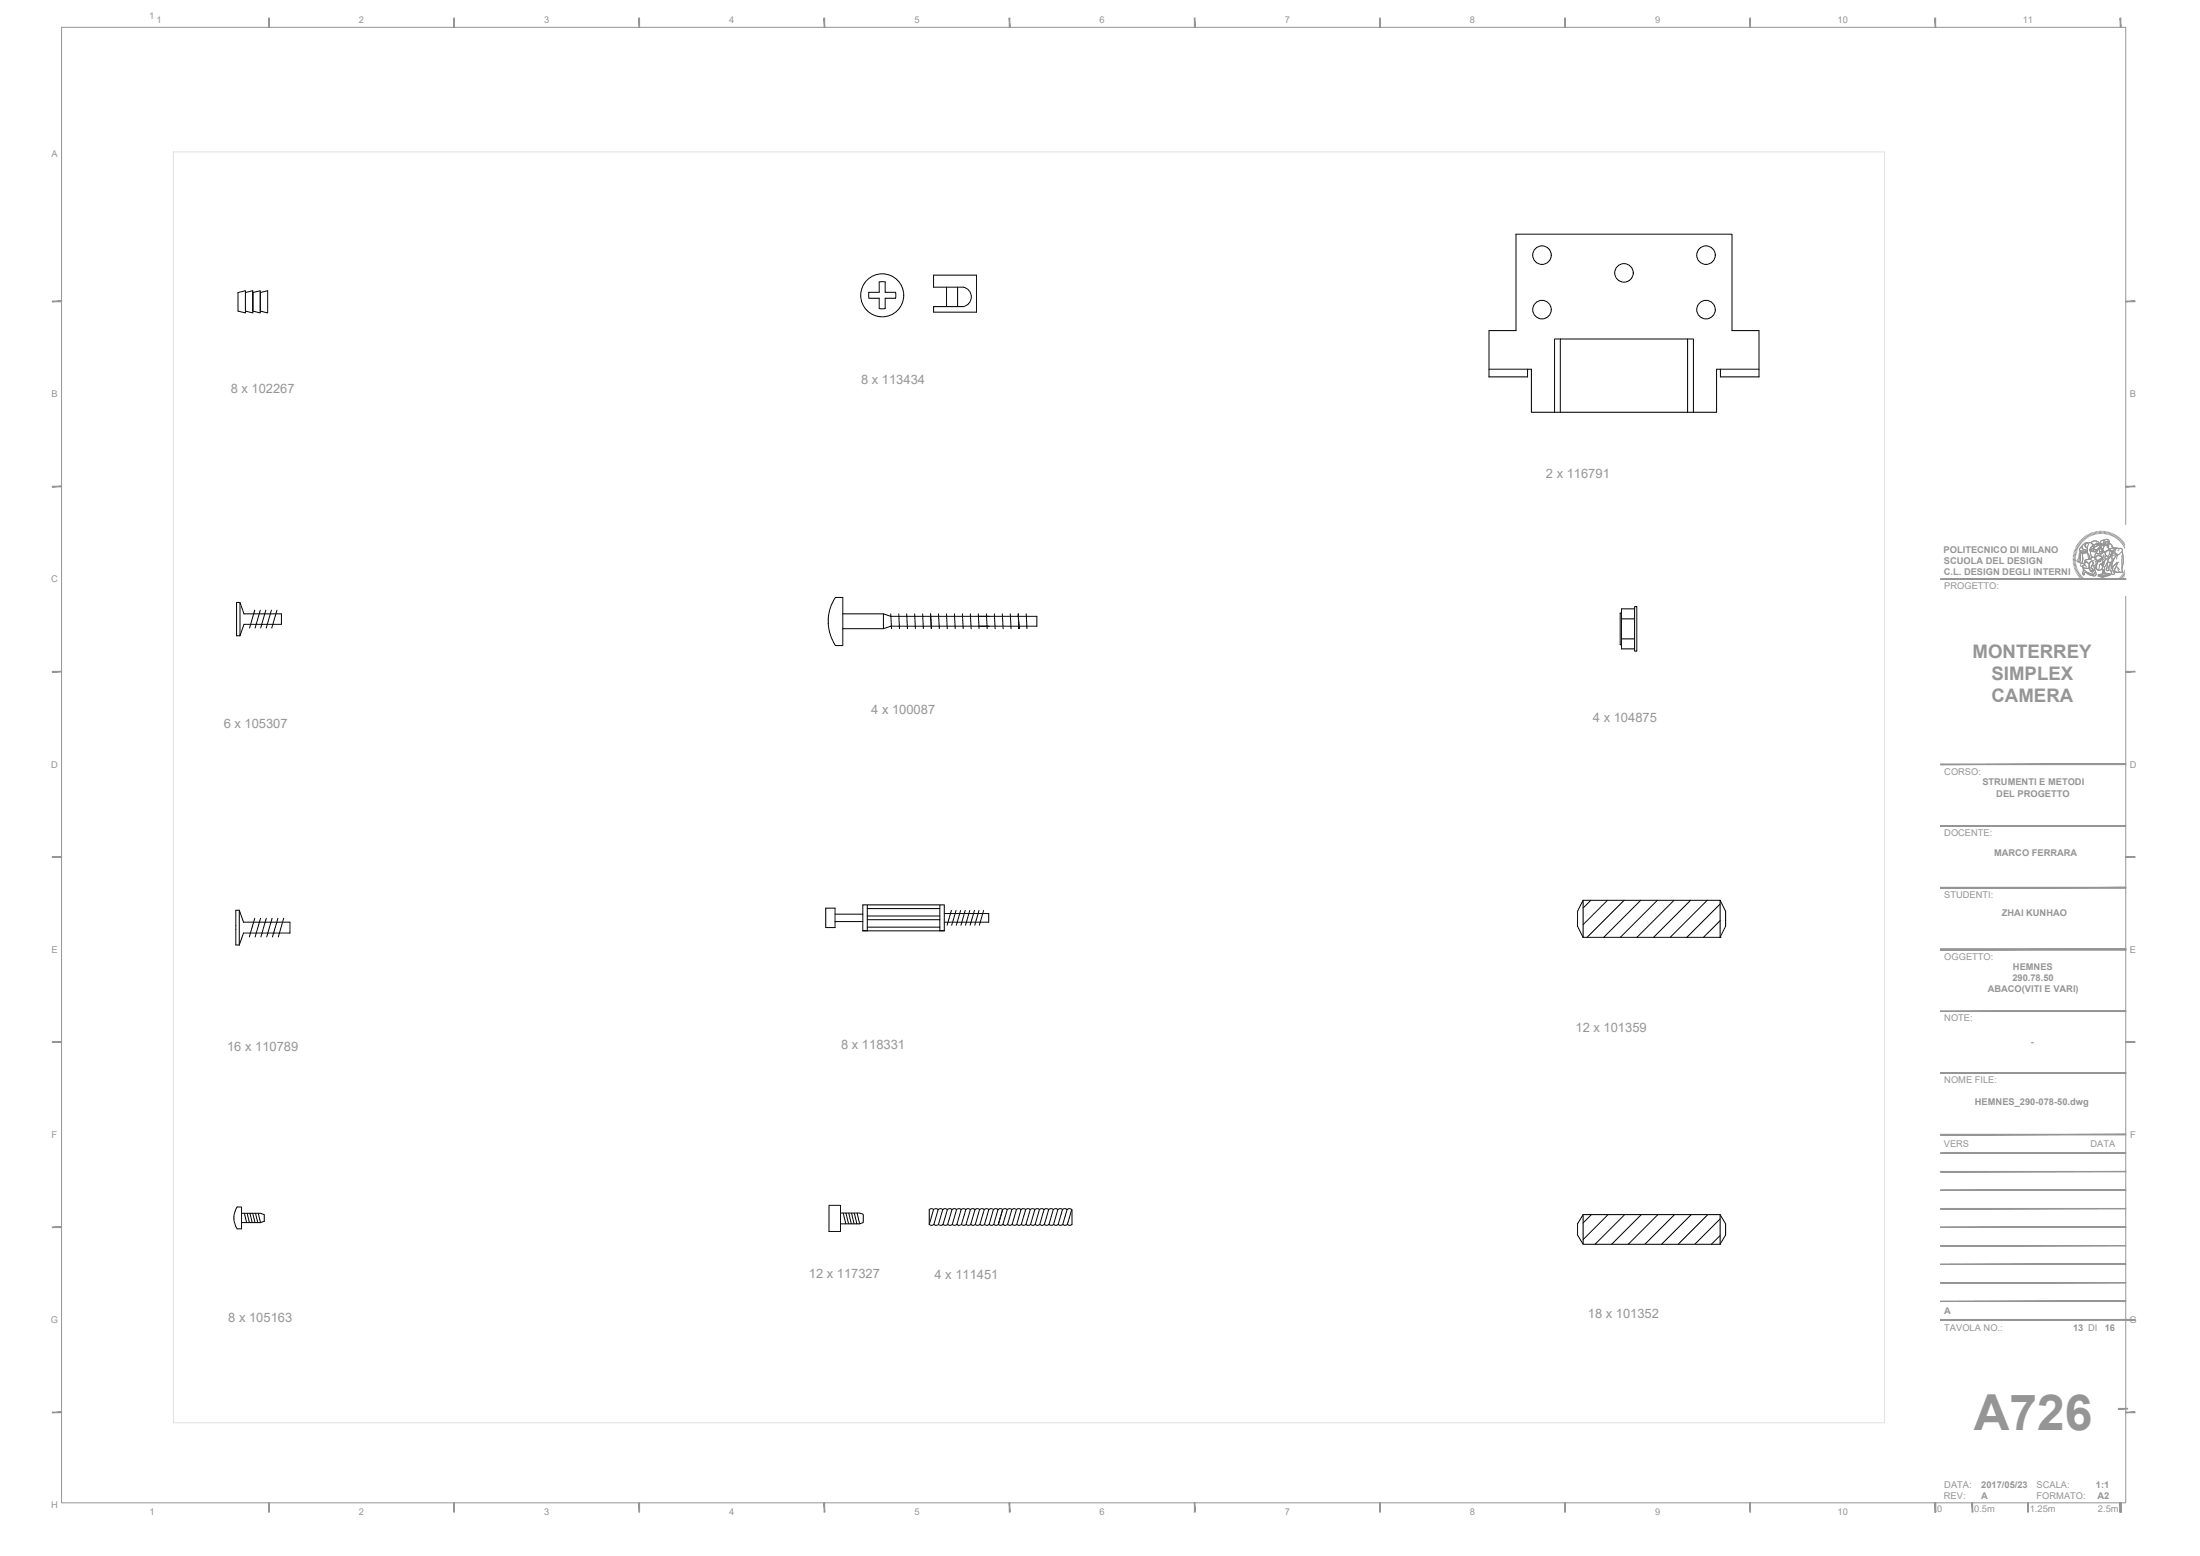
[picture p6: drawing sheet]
<svg xmlns="http://www.w3.org/2000/svg" width="594mm" height="420mm" viewBox="0 0 594 420" stroke-linecap="round" stroke-linejoin="round" font-family="sans-serif">
<!-- layer: A-SECT-MCUT1 -->
<g fill="none" stroke="#000" stroke-width=".27">
<path d="M64.3 79l2-.5v6l-2-.5zM66.3 79l2-.5v6l-2-.5zM68.3 79l2-.5v6l-2-.5zM70.3 79l2-.5v6l-2-.5zM237.4 76.1h1.6v2.8h2.8v1.6h-2.8v2.8h-1.6v-2.8h-2.8v-1.6h2.8zM252.1 74.3h11.6v10h-11.6v-1.5h8a2.67 2.67 0 0 0 2.2-2.6 2.67 2.67 0 0 0-2.2-2.7h-8zM255.6 77.5v5.3M258.6 77.5v5.3M252.1 82.8v1.5M402.1 99.7h11.4v11.6h50v-11.6h11.5M412.5 99.7v2.1h-10.4v-12.5h7.3v-26.1h58.3v26.1h7.3v12.5h-10.4v-2.1M421.3 91.5v19.8"/>
<path d="M455.7 91.5v19.8M419.8 111.3v-19.8h37.5v19.8M63.9 162.7h.9l1.1 3.1h10.1v2.8h-10.1l-1.1 3.1h-.9zM64.8 162.7v9M68.8 164.8l-1.4 4.8M70.3 164.8l-1.4 4.8M71.8 164.8l-1.4 4.8M73.3 164.8l-1.4 4.8M74.8 164.8l-1.4 4.8M225.6 161.3h2v13h-2a11.7 11.7 0 0 1 0-13zM227.6 165.8h11M227.6 169.8h11"/>
<path d="M238.6 165.8v4l1.9-.7h26.6M238.6 165.8l1.9 .6h26.6M240.5 165.8l.2 4M242.7 165.8l.2 4M244.8 165.8l.2 4M247 165.8l.2 4M249.1 165.8l.2 4M251.3 165.8l.2 4M253.4 165.8l.2 4M255.6 165.8l.2 4M257.7 165.8l.2 4M259.9 165.8l.2 4"/>
<path d="M262 165.8l.2 4M264.2 165.8l.2 4M264.2 166.4h15.8v2.7h-15.8M266.4 165.8l.2 4M268.5 165.8l.2 4M270.7 165.8l.2 4M272.8 165.8l.2 4M275.2 169.8l-.2-4 .2 4M277.1 165.8l.2 4M437.9 164.4v10.8h3.5M437.9 167.1h3.5M437.9 172.5h3.5"/>
<path d="M441.4 164.4h-3.5v1.1h-.4v8.6h.4M441.4 164.4v-.6h.6v12h-.6v-.6M441.4 164.4v10.8M64.6 245.8h-.9v9.4h.9M64.6 245.8l1.2 3.2h12.5v3h-12.5l-1.2 3.2M64.6 245.8v9.4M68.8 248l-1.5 5M70.4 248l-1.5 5M71.9 248l-1.5 5M73.5 248l-1.5 5M75 248l-1.4 5M76.6 248l-1.5 5"/>
<path d="M223 245.2h2.5v5.3h-2.5zM225.5 248.8h7.5M225.5 246.8h7.5M233 244.4h22v6.9h-22zM234.2 250.4h19.6M234.2 245.3h19.6M234.2 244.4v6.9M234.2 248.4h19.6M234.2 247.3h19.6M253.8 244.4v6.9M255 246.7h12v2.3h-12M256.9 245.8l-1.1 4"/>
<path d="M258.2 245.8l-1.2 4M259.4 245.8l-1.2 4M260.6 245.8l-1.1 4M261.9 245.8l-1.2 4M263.1 245.8l-1.1 4M264.4 245.8l-1.2 4M265.6 245.8l-1.1 4M427.5 243.1l-1.5 3v4l1.5 3M427.5 243.1v10M427.5 243.1h37M427.5 253.1h37M429.6 243.1l-2.1 2.1"/>
<path d="M434.1 243.1l-6.6 6.6M438.6 243.1l-10 10M443.1 243.1l-10 10M447.5 243.1l-10 10M452 243.1l-10 10M456.5 243.1l-10 10M461 243.1l-10 10M464.5 253.1h.1M464.5 243.1l1.5 3v4l-1.5 3M464.5 243.1v10M464.5 244.1l-9 9M464.5 248.6l-4.5 4.5"/>
<path d="M63.2 328.6v.5M63.2 328.6l.2-1.4 .6-1.3h1.2v5.9h-1.2l-.6-1.3-.2-1.4M65.2 327.6h5.2l1 .4v1.8l-1 .3-.7-2.5M65.2 330.1h5.2M66 327.6l.6 2.5M66.7 327.6l.6 2.5M67.5 327.6l.6 2.5M68.2 327.6l.7 2.5M69 327.6l.6 2.5M223.9 325.5h3.1v7h-3.1zM227 327.6h5.1l1 .3v2.2l-1 .4h-5.1M227.7 327.6l.7 2.9"/>
<path d="M228.4 327.6l.7 2.9M229.2 327.6l.7 2.9M229.9 327.6l.7 2.9M230.7 327.6l.7 2.9M231.4 327.6l.7 2.9M252.1 326.6l-1.2 4M252.1 326.6l-.6-.2-.6 .2v4M252.1 326.6l.6-.2 .6 .2M252.2 330.6l.6 .3 .6-.3M253.3 326.6l.7-.2 .6 .2M253.3 326.6l-1.1 4-.6 .3-.7-.3M253.4 330.6l.6 .3 .7-.3"/>
<path d="M254.6 326.6l-1.2 4M254.6 326.6l.6-.2 .6 .2M254.7 330.6l.6 .3 .6-.3M255.8 326.6l.6-.2 .7 .2M255.8 326.6l-1.1 4M255.9 330.6l.6 .3 .7-.3M257.1 326.6l-1.2 4M257.1 326.6l.6-.2 .6 .2M257.2 330.6l.8 .2a.45 .45 0 0 1 .8 0l.8-.2M258.3 326.6l.6-.2 .7 .2M258.3 326.6l-1.1 4M259.6 326.6l-1.2 4"/>
<path d="M259.6 326.6l.6-.2 .6 .2M259.6 330.6l.7 .3 .6-.3M260.8 326.6l.6-.2 .6 .2M260.8 326.6l-1.2 4M260.9 330.6l.6 .3 .6-.3M262 326.6l-1.1 4M262.1 326.6l.6-.2 .6 .2M262.1 330.6l.7 .3 .6-.3M263.3 326.6l.6-.2 .6 .2-1.1 4M263.3 326.6l-1.2 4M263.4 330.6l.6 .3 .6-.3M264.5 326.6l.7-.2 .6 .2"/>
<path d="M264.6 330.6l.6 .3 .7-.3M265.8 326.6l.6-.2 .6 .2M265.8 326.6l-1.2 4M265.9 330.6l.6 .3 .6-.3M267 326.6l-1.2 4M267 326.6l.6-.2 .7 .2M267.1 330.6l.6 .3 .6-.3M268.3 326.6l.6-.2 .6 .2M268.3 326.6l-1.2 4M268.3 330.6l.7 .3 .6-.3M269.5 326.6l-1.2 4M269.5 326.6l.9-.2a.45 .45 0 0 0 .7 0l.9 .2"/>
<path d="M269.6 330.6l.6 .3 .6-.3M270.7 326.6l-1.1 4M270.8 330.6l.7 .3 .6-.3M272 326.6l-1.2 4M272 326.6l.6-.2 .6 .2M272.1 330.6l.6 .3 .6-.3M273.2 326.6l-1.1 4M273.2 326.6l.7-.2 .6 .2M273.3 330.6l.6 .3 .7-.3M274.5 326.6l-1.2 4M274.5 326.6l.6-.2 .6 .2M275.7 326.6l-1.1 4"/>
<path d="M275.7 326.6l.6-.2 .7 .2M275.8 330.6l.6 .3 .6-.3M277 326.6l-1.2 4-.6 .3-.6-.3M277 326.6l.6-.2 .6 .2M277 330.6l.7 .3 .6-.3M278.2 326.6l-1.2 4M278.2 326.6l.6-.2 .6 .2-1.1 4M278.3 330.6l.6 .3 .6-.3M279.5 326.6l.6-.2 .6 .2M279.5 330.6l.7 .3 .6-.3M280.7 326.6l-1.2 4M280.7 326.6l.6-.2 .6 .2"/>
<path d="M280.8 330.6l.6 .3 .6-.3M281.9 326.6l-1.1 4M281.9 326.6l.7-.2 .6 .2M282 330.6l.6 .3 .7-.3M283.2 326.6l-1.2 4M283.2 326.6l.6-.2 .6 .2M283.3 330.6l.6 .3 .6-.3M284.4 326.6l-1.1 4M284.4 326.6l.9-.2a.45 .45 0 0 0 .8 0l.8 .2M284.5 330.6l.6 .3 .6-.3M285.7 326.6l-1.2 4M285.8 330.6l.6 .3 .6-.3"/>
<path d="M286.9 326.6l.6-.2 .6 .2M286.9 326.6l-1.2 4M287 330.6l.6 .3 .6-.3M288.1 326.6l-1.1 4M288.2 326.6l.6-.2 .6 .2M289.4 326.6l.1 4-.6 .3-.7-.3M289.4 326.6l-1.2 4M427.5 328l-1.5 2.5v3l1.5 2.5h37M427.5 328v8M427.5 328h37M429.7 328l-2.2 2.2M434.2 328l-6.7 6.7"/>
<path d="M438.7 328l-8 8M443.2 328l-8 8M447.7 328l-8 8M452.2 328l-8 8M456.7 328l-8 8M461.2 328l-8 8M464.5 328l1.5 2.5v3l-1.5 2.5M464.5 329.1l-6.8 6.9M464.5 333.6l-2.4 2.4M464.5 328v8"/>
<circle cx="238.2" cy="79.7" r="5.8"/>
<circle cx="416.4" cy="68.9" r="2.5"/>
<circle cx="438.5" cy="73.7" r="2.5"/>
<circle cx="460.7" cy="68.9" r="2.5"/>
<circle cx="416.4" cy="83.6" r="2.5"/>
<circle cx="460.7" cy="83.6" r="2.5"/>
</g>
<!-- layer: G-ANNO-TTLB -->
<g fill="#959595" stroke="#959595" stroke-width=".27">
<path d="M572 380.5h2.5v-.2zM572 380.3h2.5l-2.5 .2z"/>
<path d="M422.5 4.9l.2 2.5v-2.5zM422.5 4.9l.2 2.5h-.2z"/>
<path d="M372.5 4.9l.2 2.5v-2.5zM372.5 4.9l.2 2.5h-.2z"/>
<path d="M472.5 4.9l.2 2.5v-2.5zM472.5 4.9l.2 2.5h-.2z"/>
<path d="M522.5 4.9l.2 2.5v-2.5zM522.5 4.9l.2 2.5h-.2z"/>
<path d="M572.5 4.9l.2 2.5v-2.5zM572.5 4.9l.2 2.5h-.2z"/>
<path d="M14.1 281.5h2.5v-.2zM14.1 281.3h2.5l-2.5 .2z"/>
<path d="M14.1 231.5h2.5v-.2zM14.1 231.3h2.5l-2.5 .2z"/>
<path d="M14.1 181.5h2.5v-.2zM14.1 181.3h2.5l-2.5 .2z"/>
<path d="M14.1 131.5h2.5v-.2zM14.1 131.3h2.5l-2.5 .2z"/>
<path d="M14.1 81.5h2.5v-.2zM14.1 81.3h2.5l-2.5 .2z"/>
<path d="M14.1 381.5h2.5v-.2zM14.1 381.3h2.5l-2.5 .2z"/>
<path d="M14.1 331.5h2.5v-.2zM14.1 331.3h2.5l-2.5 .2z"/>
<path d="M322.5 4.9l.2 2.5v-2.5zM322.5 4.9l.2 2.5h-.2z"/>
<path d="M272.5 4.9l.2 2.5v-2.5zM272.5 4.9l.2 2.5h-.2z"/>
<path d="M222.5 4.9l.2 2.5v-2.5zM222.5 4.9l.2 2.5h-.2z"/>
<path d="M172.5 4.9l.2 2.5v-2.5zM172.5 4.9l.2 2.5h-.2z"/>
<path d="M122.5 4.9l.2 2.5v-2.5zM122.5 4.9l.2 2.5h-.2z"/>
<path d="M72.5 4.9l.2 2.5v-2.5zM72.5 4.9l.2 2.5h-.2z"/>
<path d="M574 281.5h2.5v-.2zM574 281.3h2.5l-2.5 .2z"/>
<path d="M574 231.5h2.5v-.2zM574 231.3h2.5l-2.5 .2z"/>
<path d="M574 181.5h2.5v-.2zM574 181.3h2.5l-2.5 .2z"/>
<path d="M574 131.5h2.5v-.2zM574 131.3h2.5l-2.5 .2z"/>
<path d="M574 81.5h2.5v-.2zM574 81.3h2.5l-2.5 .2z"/>
<path d="M574 381.5h2.5v-.2zM574 381.3h2.5l-2.5 .2z"/>
<path d="M422.5 405.8l.2 2.5v-2.5zM422.5 405.8l.2 2.5h-.2z"/>
<path d="M372.5 405.8l.2 2.5v-2.5zM372.5 405.8l.2 2.5h-.2z"/>
<path d="M472.5 405.8l.2 2.5v-2.5zM472.5 405.8l.2 2.5h-.2z"/>
<path d="M522.5 405.8l.2 2.5v-2.5zM522.5 405.8l.2 2.5h-.2z"/>
<path d="M572.5 405.8l.2 2.5v-2.5zM572.5 405.8l.2 2.5h-.2z"/>
<path d="M322.5 405.8l.2 2.5v-2.5zM322.5 405.8l.2 2.5h-.2z"/>
<path d="M272.5 405.8l.2 2.5v-2.5zM272.5 405.8l.2 2.5h-.2z"/>
<path d="M222.5 405.8l.2 2.5v-2.5zM222.5 405.8l.2 2.5h-.2z"/>
<path d="M172.5 405.8l.2 2.5v-2.5zM172.5 405.8l.2 2.5h-.2z"/>
<path d="M122.5 405.8l.2 2.5v-2.5zM122.5 405.8l.2 2.5h-.2z"/>
<path d="M72.5 405.8l.2 2.5v-2.5zM72.5 405.8l.2 2.5h-.2z"/>
<path d="M522.5 405.8v2.5h.2zM522.5 405.8h.2v2.5z"/>
<path d="M532.5 405.8l.2 2.5v-2.5zM532.5 405.8l.2 2.5h-.2z"/>
<path d="M547.5 405.8l.2 2.5v-2.5zM547.5 405.8l.2 2.5h-.2z"/>
<path d="M572.4 405.8l.5 2.5v-2.5zM572.4 405.8l.5 2.5h-.5z"/>
<path d="M574 356.5h2.5v-.2zM574 356.3h2.5l-2.5 .2z"/>
<path d="M524 356.3v.2l50-.2zM524 356.5l50-.2v.2z"/>
<path d="M524 356.3v.2l50-.2zM524 356.5l50-.2v.2z"/>
<path d="M524 351.3h50zM524 351.4l50-.1z"/>
<path d="M524 346.3h50zM524 346.4l50-.1z"/>
<path d="M524 341.3h50zM524 341.4l50-.1z"/>
<path d="M524 336.3h50zM524 336.4l50-.1z"/>
<path d="M524 331.3h50zM524 331.4l50-.1z"/>
<path d="M524 326.3h50zM524 326.4l50-.1z"/>
<path d="M524 321.3h50zM524 321.4l50-.1z"/>
<path d="M524 316.3h50zM524 316.4l50-.1z"/>
<path d="M524 223.1h50v-.1zM524 223h50l-50 .1z"/>
<path d="M524 239.8h50v-.2zM524 239.6h50l-50 .2z"/>
<path d="M524 239.6v.2l50-.2zM524 239.8l50-.2v.2z"/>
<path d="M524 256.3v.2l50-.2zM524 256.5l50-.2v.2z"/>
<path d="M524 156.5h50v-.2zM524 156.3h50l-50 .2z"/>
<path d="M524 256.3v.2l50-.2zM524 256.5l50-.2v.2z"/>
<path d="M524 273v.1l50-.1zM524 273.1l50-.1v.1z"/>
<path d="M524 256.3v.2l50-.2zM524 256.5l50-.2v.2z"/>
<path d="M524 256.3v.2l50-.2zM524 256.5l50-.2v.2z"/>
<path d="M524 206.5h50v-.2zM524 206.3h50l-50 .2z"/>
<path d="M524 289.6v.2l50-.2zM524 289.8l50-.2v.2z"/>
<path d="M524 289.6v.2l50-.2zM524 289.8l50-.2v.2z"/>
<path d="M524 311.3h50zM524 311.4l50-.1z"/>
<path d="M524 306.3v.2l50-.2zM524 306.5l50-.2v.2z"/>
<path d="M574 356.5h2.5v-.2zM574 356.3h2.5l-2.5 .2z"/>
</g>
<path d="M16.6 7.4h557.4v398.4h-557.4z" fill="none" stroke="#959595" stroke-width=".27"/>
<!-- layer: G-ANNO-LOGO -->
<g fill="none" stroke="#959595" stroke-width=".27">
<path d="M559.8 151l.7 .1M559.8 150.7h.7M559.8 150.3l.7 .1M559.9 150l.6 .1M559.9 149.6l.7 .2M560 149.3l.7 .1M560.1 148.9l.6 .2M560.2 148.6l.6 .2M560.3 148.3l.7 .2M560.5 147.9l.6 .3M560.5 151.4h-.7M560.5 151.7l-.7 .1"/>
<path d="M560.5 152l-.6 .1M560.6 152.4l-.7 .1M560.6 147.6l.6 .3M560.6 152.7l-.6 .1M560.7 153l-.6 .2M560.8 147.3l.6 .3M560.8 153.3l-.6 .2M560.9 153.6l-.6 .2M561 147l.5 .4M561.1 153.9l-.7 .3M561.2 146.7l.5 .4M561.2 154.2l-.6 .3"/>
<path d="M561.4 154.5l-.6 .3M561.4 146.4l.5 .4M561.5 154.8l-.6 .3M561.6 146.1l.5 .5M561.7 148.7l.7 .1a.72 .72 0 0 0 1.2-.2v.2a.32 .32 0 0 1 0 .5 .32 .32 0 0 1-.4 0l-1.4-.2zM561.7 148.7v.4M561.7 155l-.6 .4M561.8 145.9l.5 .4M561.9 149.2l-.3 .4-.1 1.4-.4 .7 .4 .2M561.9 155.3l-.6 .4M562 147.7l.3-.2v.4l.2 .4 1 .3a.67 .67 0 0 1-1.1 .2h-.6a.55 .55 0 0 1-.3-.6 .55 .55 0 0 1 .4-.4zM562.1 145.6l.5 .5"/>
<path d="M562.1 155.6l-.5 .4M562.1 149.2v.1a1.9 1.9 0 0 0-.3 1.8l-.1 .5a.27 .27 0 0 0-.2 .3 .27 .27 0 0 0 .4 .1l.3 .1M562.1 149.2l.5 .1-.3 .6 .1 2.1-.3 .1-.6-.3 .3-.6v-1.4zM562.3 147.5l-.6 .6a.43 .43 0 0 0-.1 .5 .43 .43 0 0 0 .4 .2h.4a.71 .71 0 0 0 1.2-.2M562.3 155.8l-.5 .5M562.4 145.4l.4 .5M562.4 152.8a.74 .74 0 0 0 .8 .7l1-.2M562.5 147.2l.5-.5 1.3-.2a.97 .97 0 0 0-1.2 1l.6 .4-.1 .7-1.2-.4-.1-.3zM562.5 153.2l.1 .5 .7 .7 2 .9M562.5 153.2a1.62 1.62 0 0 0 1.7 .1l.4 .8-.1 .2 .3-.2 .2 .4-.1-.5 .3 .4-.2-.5 .4 .1-.8-.7 .3-.7 .4 .2 .5 1.6a.75 .75 0 0 1-1 .6l-1.7-.8-.5-.5zM562.5 156l-.4 .5M562.6 149.3h.6a.71 .71 0 0 1 .9 .7l.1 .9-.5 .2a.5 .5 0 0 0-.7 .5l.2 .2-.1 .1a.39 .39 0 0 1-.4 .3 .39 .39 0 0 1-.4-.3l.1-2.1z"/>
<path d="M562.6 149.3l-.3 .6 .1 2.2M562.6 145.1l.5 .6M562.6 153.8l.8 .7 1.3 .5a.78 .78 0 0 0 1.1-.5l.2 .7a.84 .84 0 0 1-1.2 .2l-1.1-.6a.5 .5 0 0 0-.6-.2 .5 .5 0 0 0-.4 .3l.2 .1-.1 .2h-.3a.84 .84 0 0 1 .1-1.2zM562.6 153.8l-.2 1 .2 .4h.2l.1-.2-.2-.1 .5-.4 .9 .7 .9 .2a.63 .63 0 0 0 .9-.1 .63 .63 0 0 0-.1-.8M562.8 156.3l-.5 .5M562.8 152.3l-.2-.2a.44 .44 0 0 0-.7 .2 .44 .44 0 0 0 .3 .6l.8-.3 .5 .5M562.9 144.9l.4 .6M563 156.5l-.4 .5M563.1 151.3l1.1-.4 .4 .1 .2-.4 .5-.1 .6 .3 .4 .8a1.1 1.1 0 0 1-1.3 1.1l.1-.4a.33 .33 0 0 0 .3-.4 .33 .33 0 0 0-.5-.2h-.3l-.4 .6-.8-.6a.28 .28 0 0 1-.4 0 .28 .28 0 0 1 .1-.4zM563.1 152l.4-.3a1.15 1.15 0 0 1 .6 1.7 1.53 1.53 0 0 1-1.7-.3l-.1-.3 .7-.2-.1-.3zM563.2 144.7l.4 .6M563.3 156.7l-.4 .5"/>
<path d="M563.3 146.8l1-.3a.72 .72 0 0 1 .8 .7 .72 .72 0 0 1-.6 .7l-.2 .6 .2 .5a1.13 1.13 0 0 0 .5 1.4l.2 .1-.4 .1-.2 .4-.3-.1v-.5l-.6-1.2-.1-1.3a.56 .56 0 0 1-.6-.4 .56 .56 0 0 1 .3-.7zM563.4 151.6l.8 .7M563.5 151.7h-.1a.57 .57 0 0 0-.4 .9M563.5 144.5l.4 .6M563.5 156.9l-.3 .5M563.7 149.2h-1.6a.66 .66 0 0 0-.6 .3 .66 .66 0 0 0-.1 .7l-.1 .5-.5 .7 .3 .3M563.8 144.3l.3 .6M563.8 157l-.3 .6M563.8 149.6l.3 1.4M564.1 146.8l-.4 .9v1.5l.5 .9 .2 .9h.2l.2-.4 .4-.1-.1-.1a.92 .92 0 0 1-.6-1.3v-.1a1.43 1.43 0 0 1 .5-1.7 .79 .79 0 0 0-1-.8l-1 .2-.7 .6v.7l.1 .2 1.1 .4M564.1 157.2l-.3 .6M564.1 144.2l.3 .6"/>
<path d="M564.2 150.9l-.5 .2a.45 .45 0 0 0-.6 .1 .45 .45 0 0 0 .1 .6M564.3 146.5a.97 .97 0 0 0-1.2 1l.5 .4M564.4 157.3l-.3 .7M564.4 144l.3 .7M564.6 151.7v-.1a.43 .43 0 0 1 .6 .1 .43 .43 0 0 1-.1 .6l-.5 1.1 .8 .7-.4-.2 .2 .5-.3-.4 .1 .5-.2-.4-.3 .2-.1-.4a2.19 2.19 0 0 1 .2-2.2zM564.6 151.7v-.1a.44 .44 0 0 1 .6 .1 .44 .44 0 0 1-.1 .6l-.5 1.1 .8 .7-.4-.2 .2 .5-.3-.4 .1 .5-.2-.4-.3 .3-.1-.5a2.19 2.19 0 0 1 .2-2.2zM564.6 148.4l.7-.3 .3 .2a.32 .32 0 0 0-.3 .3 .32 .32 0 0 0 .1 .3l-.6-.1zM564.6 147.8l.9-.3-.1 .5-1.1 .5zM564.6 148.4l.2 .4 .6 .2M564.7 157.5l-.3 .6M564.7 146.6l.8-.6 .6 .1 .6 .4a.26 .26 0 0 1 0 .4 .26 .26 0 0 1-.4-.1l-.1-.1-.6 .4-.6-.2M564.8 143.9l.2 .6"/>
<path d="M564.9 146.3l1.1-.2 .8 .4-.2 .4-.4-.2-.5 .4-.5-.1a.36 .36 0 0 1-.4-.2 .36 .36 0 0 1 0-.4zM565 157.6l-.3 .6M565 146.9l.7 .2 .5-.5 .3 .3-.2 .5-.4 .3-.4-.2-.6 .1zM565.1 143.8l.2 .6M565.2 150.5l.6 .2 .5 .7v.6l-.4 .4M565.3 157.7l-.2 .7M565.3 152.8l.5 1.6-.3 .5-.7 .1M565.3 148.4h.9l-.3 .1 .1 .2a.34 .34 0 0 1-.3 .4 .34 .34 0 0 1-.4-.2zM565.4 148.1l.2 .2M565.4 147.8v.2l-1.1 .5M565.4 151.4l-.7 .2M565.5 143.7l.1 .6"/>
<path d="M565.5 147.5l-.3 .5M565.6 157.8l-.2 .7M565.6 151l.8 .5M565.7 148.4a.36 .36 0 0 0-.4 .2 .36 .36 0 0 0 .1 .4 .36 .36 0 0 0 .5-.1v-.4l.3-.1-.6 .1M565.8 151.5a.7 .7 0 0 1 .1 .9 .7 .7 0 0 1-.9 .2M565.8 150.7v-.3l.6-.4 1 .3 .1 .2a.26 .26 0 0 1 .1 .4 .26 .26 0 0 1-.4 0l-.9 .4 .5 .4 .5-.2 .1-.5a.39 .39 0 0 0 .3-.4 .39 .39 0 0 0-.3-.4l-1-.2-.6 .7-.1-.1v-.4l.4-.9 .3 .2h1l.6-.4-.1-.3 .7 .2 .1 1-.3 .5 .2 .5-.4 .6-.4 .2-.2 .5h-.3l.3 .3 .2-.1v.4l.2-.2-.3 1.1h-.3a.78 .78 0 0 1-1.2-.1l-.4-.4 .3-.6 .2-1.1M565.8 150.5l.6-.5 .6 .1 .5 .3a.3 .3 0 0 1 .2 .5 .3 .3 0 0 1-.5 0l-.6 .5a.38 .38 0 0 1-.6-.4zM565.8 143.6l.2 .7M565.8 153.3l.8 .7M565.9 157.9l-.1 .7M566 147.4l.1 .1M566.1 147l.2 .1"/>
<path d="M566.1 149.3l-.4 .6v.7M566.1 152.7l.1 1M566.2 143.5l.1 .7M566.2 147.1h.1M566.2 157.9l-.1 .7M566.2 151.3l1.2-.4-.1 .6-.5 .2-.5-.2zM566.3 152.1l-.3 1-.4 .4M566.5 147.2l1-.1a.32 .32 0 0 1-.2 .4 .32 .32 0 0 1-.4-.1zM566.5 143.5l.1 .6M566.5 146.9l-.2 .5-.3 .2-.5-.1-.5 .1M566.6 158l-.1 .7M566.6 155.2l2-.4 1.2 .2-2.1 .6z"/>
<path d="M566.6 155.2l1.1 .4v.3l-1.1-.4zM566.7 148l.6-.2 .3 .2 .3 .7-.1 .6-.2-.2 .1-.3-.1-.5-.5-.4-.4 .3 .3 1.3h-.6l-.3-.2zM566.9 148l.4-.1 .3 .4 .1 .9-.2 .3h-.6l-.2-1.2zM566.9 143.4v.7M566.9 158l-.1 .7M566.9 147a.39 .39 0 0 1 .6-.3 .39 .39 0 0 1 .1 .7h-.1M566.9 151.5l.1 .1M567 152.4l-.4 1.6 1.1-.2M567 146.8a.41 .41 0 0 1 .6-.1 .41 .41 0 0 1-.1 .7l-.2-.3a.22 .22 0 0 1-.3 0 .22 .22 0 0 1 0-.3zM567 151.2h.2M567.1 151.4v.1M567.1 151.2h.1"/>
<path d="M567.1 148.2l.1 .1M567.2 158.1v.6M567.2 148.2l-.2 .1M567.2 143.4v.7M567.3 147.2l-.3-.2-.5 .2 .7 .3 .3-.1-.2-.4 .1 .3M567.3 152.3h.3l.2-.5 .4-.2-.4 1.3v-.4l-.3 .1zM567.3 149.5v.7M567.4 151l-.1 .5-.4 .2-.5-.3M567.4 148.1l.3 .2-.2 .1M567.5 158.1v.6M567.5 148.2l-.2-.3-.4 .1-.2 .3 .3 .7a.43 .43 0 0 1-.4 .6 .43 .43 0 0 1-.4-.5l.3-1 .7-.3 .6 .5 .2 .8-.3 .2-.1-.3M567.6 143.4v.7"/>
<path d="M567.7 148.5l-.2 .1M567.7 148.4a.41 .41 0 0 1-.1 .5 .41 .41 0 0 1-.6 0h-.1M567.7 149.2l-.3 .3h-.5M567.7 155.6l2.1-.6v.3l-2.1 .6zM567.7 155.6v.3M567.8 147.3l.2-.1 .1 .4-.3 .8M567.8 151.8h.1M567.8 152.4l-.1 .5 .3-.2M567.8 158l.1 .7M567.9 146.8l.1 .4M567.9 148.8l-.1-.4 .3-.8-.4-.6a.53 .53 0 0 1-.5-.8l.6-.3a.25 .25 0 0 1 .4-.1 .25 .25 0 0 1-.1 .4l.1 1.3 .1-.1 .1-.5a.41 .41 0 0 0 .3 .4 .41 .41 0 0 0 .4-.2v.6v.1l.2-.2v.3a.34 .34 0 0 1 .2 .4 .34 .34 0 0 1-.3 .3l-.6 .4M567.9 143.4v.7"/>
<path d="M568 152.1l-.1 .3-.1-.2M568 149.8l-.1 1.4M568 149l.5 .3M568.1 153.9l.1-.1 .2 1-.3-.5-.3 .7zM568.1 151l-.3 .3v.5M568.2 158v.7M568.2 151.6l-.4 .2-.2 .5h-.3l.3 .3 .2-.1M568.2 149.9l-.4 .9M568.3 143.5l-.1 .6M568.3 145.9l.7-.2 .4 .1 .2 .4-.1 .8-.4 .8 .3-1.3-.2-.4-.6 .2-.3 1.1h-.1l-.2-.8zM568.3 145.9l-.8 .1-.3 .6M568.4 145.8l.6-.1 .4 .1 .2 .4-.1 .8-.4 .8v-.7l.3-.4-.2-.6-.6 .3-.3 1-.1 .1-.2-.9z"/>
<path d="M568.4 146.9a.39 .39 0 0 0 .3 .4 .39 .39 0 0 0 .4-.2M568.5 158l.1 .7M568.6 146.6l.2 .1M568.6 149l.8-.4 .6 .1a.47 .47 0 0 1 .5 .1 .47 .47 0 0 1 .1 .5l-.2 .5-.7 .6-.5 .1-.6-.7zM568.6 146.4l.6-.3 .2 .6-.3 .4a.45 .45 0 0 1-.6-.1 .45 .45 0 0 1 .1-.6zM568.6 151l.8-.1-.4 1.2-.7 .9v.8l-.2 .1-.3 .5-.1-.9zM568.6 151l-.9 2.7 .2 .8-.2 .8 .4-1 .3 .9-.2-1.4-.3 .7M568.6 143.5l-.1 .7M568.7 147.1h.1M568.7 150l-.3 .5 .1 .5 1-.2 .4-.6M568.7 146.7h.1M568.7 147h.1"/>
<path d="M568.8 157.9l.2 .7M569 143.6l-.1 .6M569 146.8l.2 .1M569.1 151.9l.8-.1-.6 1.8a.28 .28 0 0 1 .2 .4 .28 .28 0 0 1-.4 .1l-.3-.2zM569.1 146.8v.1M569.1 157.9l.2 .6M569.3 147.6l.4 .7M569.3 150.1h.1M569.3 143.7l-.1 .6M569.4 148.5l.8-.4 1-.1-.6 .9zM569.4 150.9l-.4 1.2-.7 1v.8M569.5 157.8l.1 .6"/>
<path d="M569.5 150.1h-.3M569.5 146.7l.7 .4 .5 .8a1.03 1.03 0 0 1-1.3 .1zM569.5 146.7l.7 .4 .2 .6M569.5 150.4h.1M569.7 143.8l-.2 .6M569.8 157.7l.2 .6M569.8 155v.3l-2.1 .6-1.1-.4v-.3l1.1 .4 2.1-.6a6.2 6.2 0 0 0-3.2 .2M569.9 151.9l-.6 1.7a.29 .29 0 0 1 .2 .4 .29 .29 0 0 1-.4 .1l-.3-.2 .2-1.9M570 143.9l-.2 .6M570.1 157.6l.2 .6M570.1 149.7l-.1 .4M570.1 149.9l.3 .1-.1 1.8-1.2 .2 .3-1.2z"/>
<path d="M570.1 148.7l.4 .1 .1 .4M570.1 147.5l.6 .4M570.2 151.8l-1.1 .2M570.3 153.2l-.1 .2 .2 .2M570.4 144l-.3 .6M570.4 157.4l.2 .6M570.4 150l-.1 1.8-.6 1.4 .2 1 .3 .2M570.6 152.9l1.1-1-.2 .9-.7 1.3 .2 .8-.5 .2a.28 .28 0 0 1-.4-.1 .28 .28 0 0 1 .1-.4zM570.6 148.9v-.1a1.03 1.03 0 0 1 1.7-.6l.2-.1a.55 .55 0 0 1 .6 .4 .55 .55 0 0 1-.3 .6l-.4 .4a1.04 1.04 0 0 1-1.8-.3M570.6 149.2l-1 1.3h-.4l-.5-.5-.1-.7 .4-.5 .6-.1 .2 .2-.2 .9 .2-.1 .5-.4-.2-.5-1-.2-.5 .4-.1 .5M570.6 157.3l.4 .6M570.7 150.7v.6"/>
<path d="M570.7 144.1l-.3 .7M570.9 157.1l.4 .6M571 144.3l-.3 .6M571.1 149.9l-.9 .1M571.1 154.1l.6 .4M571.2 157l.4 .5M571.3 144.5l-.3 .6M571.3 148l-1.1 .1-.8 .4M571.5 156.8l.4 .5M571.5 152.9l.8 .9M571.5 148.1l.8 .1a.53 .53 0 0 1 .7 .1 .53 .53 0 0 1 0 .7l.3 1.5v1.8a2.11 2.11 0 0 0 0 2.2h-1.9a.36 .36 0 0 1-.5 0 .36 .36 0 0 1-.1-.4l.7-1.3 .2-.9-1.5 1.4v-.5a5.1 5.1 0 0 1 1.5-2.9l.3-.1a.9 .9 0 0 1-.9-.7 .9 .9 0 0 1 .4-1zM571.5 149.9a6.7 6.7 0 0 0-1.3 3.4l1.4-1.3 .6-.2"/>
<path d="M571.6 148a.92 .92 0 0 0-.5 1.1 .92 .92 0 0 0 .9 .7M571.6 144.7l-.3 .5M571.7 151.9l-.2 1-.7 1.2 .2 .8-.5 .2a.27 .27 0 0 1-.4-.1 .27 .27 0 0 1 .1-.4l.4-1.6M571.8 156.6l.4 .5M571.8 149.9l-.3 1.1M571.9 153.4a1.06 1.06 0 0 0 .7 1.1M571.9 144.9l-.4 .5M572 156.4l.4 .5M572.2 148.4l-.3 .3M572.2 145.1l-.4 .5M572.2 156.2l.5 .4M572.5 155.9l.5 .5"/>
<path d="M572.5 145.3l-.5 .5M572.7 155.7l.5 .4M572.7 145.5l-.4 .5M572.9 155.4l.5 .5M573 150.1v3.3M573 145.8l-.5 .5M573 149l.4 2-.2 1.8a1.51 1.51 0 0 0 .1 1.7h-2.4M573.1 155.2l.6 .4M573.2 146.1l-.5 .4M573.3 154.9l.6 .4M573.5 146.3l-.6 .5M573.5 154.6l.5 .4"/>
<path d="M573.6 154.4l.6 .3M573.7 146.6l-.6 .4M573.8 154.1l.6 .3M573.9 146.9l-.6 .4M573.9 153.8l.6 .2M574 153.5l.7 .2M574.1 147.2l-.6 .4M574.1 153.2l.7 .2M574.2 152.8l.7 .2M574.2 147.5l-.6 .4M574.3 152.5l.6 .2M574.3 152.2l.7 .1"/>
<path d="M574.4 151.9l.7 .1M574.4 147.9l-.6 .2M574.4 151.6h.7M574.4 151.3h.7M574.5 148.2l-.6 .2M574.7 148.5l-.7 .2M574.8 148.9l-.7 .1M574.9 149.2l-.7 .2M575 149.5l-.7 .2M575 149.9l-.6 .1M575.1 150.3h-.7M575.1 150.6h-.7"/>
<path d="M575.1 151h-.7"/>
</g>
<!-- layer: G-ANNO-TTLB -->
<g fill="#fff" stroke="#fff" stroke-width=".27">
<path d="M549 156.4l30.8 4.3-5.8-4.3zM549 156.4l30.8 4.3h-30.8z"/>
<path d="M574 141.9h5.8l-5.8 14.5zM579.8 141.9l-5.8 14.5 5.8 4.3z"/>
</g>
<path d="M549 156.4h25v-14.5h5.8v18.8h-30.8z" fill="none" stroke="#fff" stroke-width=".27"/>
<!-- layer: G-ANNO-NPLT -->
<path d="M46.8 41h462.1v343.2h-462.1z" fill="none" stroke="#e1e1e1" stroke-width=".27"/>
<text font-size="13.4" fill="#959595" x="533" y="386.2">A726</text>
<g font-size="5" fill="#959595">
<text x="532.7" y="177.6">MONTERREY</text>
<text x="537.8" y="183.6">SIMPLEX</text>
<text x="537.8" y="189.7">CAMERA</text>
</g>
<g font-size="3.5" fill="#959595">
<text x="62.3" y="106.1">8 x 102267</text>
<text x="232.5" y="103.8">8 x 113434</text>
<text x="417.4" y="129.2">2 x 116791</text>
<text x="60.4" y="196.5">6 x 105307</text>
<text x="235.3" y="192.7">4 x 100087</text>
<text x="430.1" y="195">4 x 104875</text>
<text x="425.5" y="278.8">12 x 101359</text>
<text x="61.3" y="283.9">16 x 110789</text>
<text x="227.1" y="283.3">8 x 118331</text>
<text x="218.4" y="345.1">12 x 117327</text>
<text x="252.3" y="345.4">4 x 111451</text>
<text x="61.6" y="356.9">8 x 105163</text>
<text x="428.8" y="355.8">18 x 101352</text>
</g>
<g font-size="2.5" fill="#959595">
<text x="40.3" y="5.2">1</text>
<text x="42.3" y="6.2">1</text>
<text x="96.9" y="6.2">2</text>
<text x="146.9" y="6.2">3</text>
<text x="196.9" y="6.2">4</text>
<text x="246.9" y="6.2">5</text>
<text x="296.9" y="6.2">6</text>
<text x="346.9" y="6.2">7</text>
<text x="396.9" y="6.2">8</text>
<text x="446.9" y="6.2">9</text>
<text x="496.2" y="6.2">10</text>
<text x="546.2" y="6.2">11</text>
<text x="13.9" y="42.3">A</text>
<text x="13.9" y="107.3">B</text>
<text x="575.2" y="107.3">B</text>
<text x="524.8" y="149.3">POLITECNICO DI MILANO</text>
<text x="524.9" y="155.4">C.L. DESIGN DEGLI INTERNI</text>
<text x="524.9" y="152.3">SCUOLA DEL DESIGN</text>
<text x="13.8" y="157.3">C</text>
<text x="525" y="159.2">PROGETTO:</text>
<text x="13.8" y="207.3">D</text>
<text x="525" y="209.2">CORSO:</text>
<text x="575.1" y="207.3">D</text>
<text x="535.3" y="212.1">STRUMENTI E METODI</text>
<text x="539.1" y="215.1">DEL PROGETTO</text>
<text x="525" y="225.8">DOCENTE:</text>
<text x="538.5" y="231">MARCO FERRARA</text>
<text x="525" y="242.5">STUDENTI:</text>
<text x="540.6" y="247.4">ZHAI KUNHAO</text>
<text x="13.9" y="257.3">E</text>
<text x="575.2" y="257.3">E</text>
<text x="525" y="259.2">OGGETTO:</text>
<text x="543.6" y="261.9">HEMNES</text>
<text x="536.7" y="267.9">ABACO(VITI E VARI)</text>
<text x="543.4" y="264.9">290.78.50</text>
<text x="525" y="275.8">NOTE:</text>
<text x="548.4" y="282.3">-</text>
<text x="525" y="292.5">NOME FILE:</text>
<text x="533.3" y="298.4">HEMNES_290-078-50.dwg</text>
<text x="13.9" y="307.3">F</text>
<text x="524.9" y="309.8">VERS</text>
<text x="564.5" y="309.8">DATA</text>
<text x="575.2" y="307.3">F</text>
<text x="13.7" y="357.3">G</text>
<text x="525" y="359.3">TAVOLA NO.:</text>
<text x="525" y="354.8">A</text>
<text x="559.8" y="359.3">13 DI</text>
<text x="568.3" y="359.3">16</text>
<text x="575" y="357.3">G</text>
<text x="525" y="401.8">DATA:</text>
<text x="535" y="401.7">2017/05/23</text>
<text x="550" y="401.8">SCALA:</text>
<text x="566" y="401.7">1:1</text>
<text x="13.8" y="407.3">H</text>
<text x="524.9" y="404.7">REV:</text>
<text x="535" y="404.8">A</text>
<text x="550" y="404.8">FORMATO:</text>
<text x="566.4" y="404.8">A2</text>
<text x="40.4" y="409.2">1</text>
<text x="96.9" y="409.2">2</text>
<text x="146.9" y="409.2">3</text>
<text x="196.9" y="409.2">4</text>
<text x="246.9" y="409.2">5</text>
<text x="296.9" y="409.2">6</text>
<text x="346.9" y="409.2">7</text>
<text x="396.9" y="409.2">8</text>
<text x="446.9" y="409.2">9</text>
<text x="496.2" y="409.2">10</text>
<text x="523.1" y="408.3">0</text>
<text x="533.1" y="408.3">0.5m</text>
<text x="548.1" y="408.3">1.25m</text>
<text x="566.5" y="408.3">2.5m</text>
</g>
</svg>
